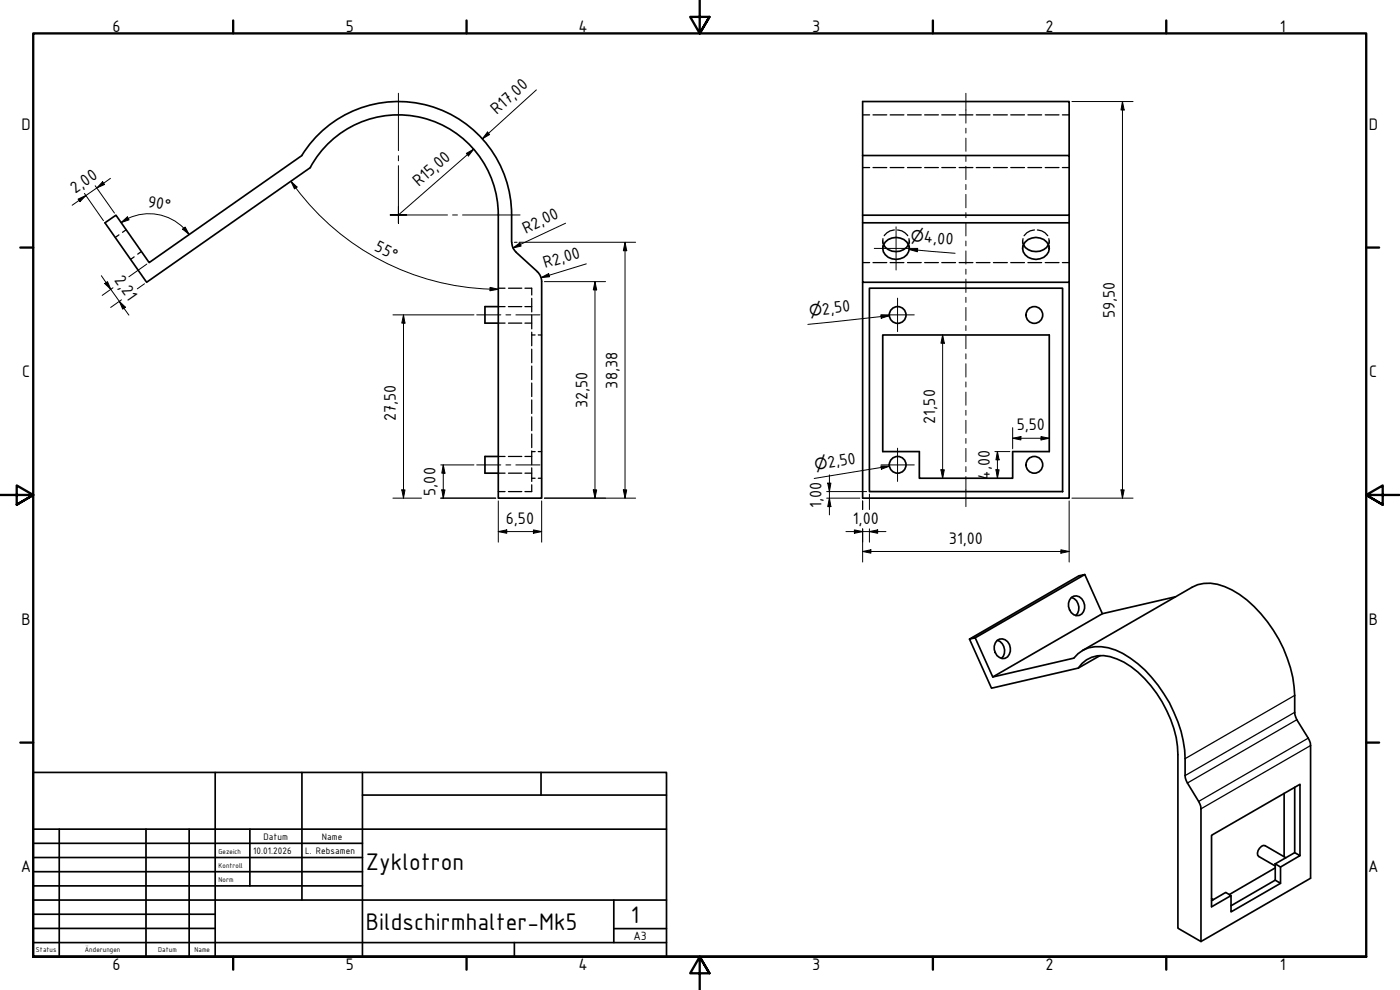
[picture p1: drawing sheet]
<svg xmlns="http://www.w3.org/2000/svg" width="420mm" height="297mm" viewBox="0 0 420 297" stroke-linecap="round" stroke-linejoin="round" font-family="sans-serif">
<!-- layer: Verdeckt (ISO) -->
<g fill="none" stroke="#000" stroke-width=".38">
<path d="M258.9 34.5h2.1M262 34.5h4.1M267.1 34.5h4.2M272.4 34.5h4.1M277.5 34.5h4.1M282.6 34.5h4.2M287.8 34.5h4.2M293 34.5h4.1M298.1 34.5h4.2M303.3 34.5h4.2M308.5 34.5h4.1M313.7 34.5h4.1"/>
<path d="M318.8 34.5h2.1M258.9 50.3h2.1M262 50.3h4.1M267.1 50.3h4.2M272.4 50.3h4.1M277.5 50.3h4.1M282.6 50.3h4.2M287.8 50.3h4.2M293 50.3h4.1M298.1 50.3h4.2M303.3 50.3h4.2M308.5 50.3h4.1"/>
<path d="M313.7 50.3h4.1M318.8 50.3h2.1M35.7 70.5l-1.1 .7M37.8 68.9l-1 .8M40.3 77.1l-1.1 .7M42.4 75.5l-1.1 .7M258.9 78.8h2.1M262 78.8h4.1M264.9 72.2v.8M264.9 73.8v.7M265 71.6l-.1 .8 .3 1M267.1 78.8h4.2"/>
<path d="M268.4 69a3.7 3.7 0 0 0-3 1.7M269.4 69a3.7 3.7 0 0 1 3 1.7M272.4 78.8h4.1M272.8 71.6l-.1 1.8M272.9 72.2v.8M272.9 73.8v.7M277.5 78.8h4.1M282.6 78.8h4.2M287.8 78.8h4.2M293 78.8h4.1M298.1 78.8h4.2M303.3 78.8h4.2"/>
<path d="M306.9 72.2v.8M306.9 73.8v.7M307 71.6l-.1 .8 .2 1M308.5 78.8h4.1M310.5 69a3.9 3.9 0 0 0-3.2 1.7M311.3 69a3.9 3.9 0 0 1 3.2 1.7M313.7 78.8h4.1M314.8 71.6l.1 .8-.3 1M314.9 72.2v.8M314.9 73.8v.7M318.8 78.8h2.1M149.5 86.5h2.1"/>
<path d="M149.5 97h2.1M149.5 92h2.1M152.6 86.5h4M152.6 97h4M152.6 92h4M157.5 86.5h2.1v2M157.5 97h2.1M157.5 92h2.1M159.6 89.5v4.1M159.6 94.6v4.1M159.6 99.7v4M159.6 104.8v4"/>
<path d="M159.6 109.8v4.1M159.6 114.9v4.1M159.6 100.5h1M161.5 100.5h1.1M149.5 137h2.1M152.6 137h4M157.5 137h2.1M159.6 120v4.1M159.6 125.1v4.1M159.6 130.2v4.1M159.6 135.3v4.1M159.6 135.5h1"/>
<path d="M161.5 135.5h1.1M149.5 147.5h2.1M149.5 142h2.1M152.6 147.5h4M152.6 142h4M157.5 142h2.1M159.6 145.5v2h-2.1M159.6 140.4v4M159.6 143.5h1M161.5 143.5h1.1"/>
</g>
<!-- layer: Sichtbar (ISO) -->
<g fill="none" stroke="#000" stroke-width=".51">
<path d="M90.6 46.7a34 34 0 0 1 38.2-15 34 34 0 0 1 24.7 32.8M90.6 46.7l-45.8 32.1-10-14.2-3.3 2.3 12.5 17.8 49.2-34.4M93.1 50.3a30 30 0 0 1 33.7-14.9 30 30 0 0 1 22.7 29.1M258.9 46.7h62v17.9M320.9 46.7v-16.2h-62v34.1M149.5 64.5v85h13.1v-65l-.4-1.6-.9-1.4M153.5 64.5v8.2M153.6 72.7l.3 1.6 1 1.4M154.9 75.7l6.4 5.8M258.9 64.6h62v2.3h-62zM258.9 66.9v17.8h62v-17.8M265.2 73.4a4.4 4.4 0 0 0 7.5 0"/>
<path d="M265.7 72.6a4.2 4.2 0 0 1 4.2-1.2 4.2 4.2 0 0 1 3 3.1 4.1 4.1 0 0 1-4 3.3 4.1 4.1 0 0 1-4-3.3l.2-1zM307.1 73.4a4.4 4.4 0 0 0 7.5 0M307.7 72.6a4.4 4.4 0 0 1 7 .9 3.5 3.5 0 0 1-3.8 4.3 3.5 3.5 0 0 1-3.8-4.3zM149.5 92h-4v5h4M258.9 84.7v64.8h62v-64.8M260.9 86.5h58v61h-58zM264.9 100.5h50v35h-11v8h-28v-8h-11zM149.5 137h-4v5h4M321.5 179.3a2.56 2.56 0 0 1 2.7-.1 2.56 2.56 0 0 1 1.3 2.3 2.34 2.34 0 0 1-1 2.8 2.34 2.34 0 0 1-3-.5 3.4 3.4 0 0 1 0-4.5zM321.6 179.2a3.3 3.3 0 0 1 1.2 5.5M325.6 172.4l5.2 11.7M352.8 179.1l-22 5-32.9 19-5.2-11.7"/>
<path d="M291 191.8l32.8-19 1.8-.4-32.9 19zM291 191.8l6.6 14.7 26-6 6.5-3.8M299.2 192.2a2.56 2.56 0 0 1 2.7-.1 2.56 2.56 0 0 1 1.3 2.3 2.34 2.34 0 0 1-1 2.8 2.34 2.34 0 0 1-3-.5 3.4 3.4 0 0 1 0-4.5zM299.3 192.1a3.3 3.3 0 0 1 1.2 5.4M324.9 195.2l32.9-19a12.1 12.1 0 0 1 12 .8 39.8 39.8 0 0 1 17.5 23.4 44.7 44.7 0 0 1 1.3 14l.6 1.5 3.4 5.6 .7 1.4v40.6l-32.9 19M323.6 200.5a8.8 8.8 0 0 1 11.6-2.8 31.3 31.3 0 0 1 14.9 15.5 30.2 30.2 0 0 1 3.4 13.2v52.1l6.9 4v-40.6l-.7-1.4-3.3-5.6-.7-1.5a40.9 40.9 0 0 0-16.5-35.9 15.1 15.1 0 0 0-12.5-3.1l-1.6 .7-1.6 1-1.2 1.4-24.4 5.6M385.4 238v19M388.6 236.2v19.6M382.7 259.2l5.9-3.4 1.5 .9-5.8 3.4zM382.7 259.2v4.9l-13.3 7.7M385.9 257.4l-6.2-3.7a2.18 2.18 0 0 0-1.9 3.3l4.9 2.8M390.1 256.7v-21.4l-26.5 15.3v21.5l5.8-3.4-1.5-.9-4.3 2.4"/>
<path d="M363.6 269.6l.6 .3M382.7 260.4l-13.8 8M384.3 260.1v4.9l-1.6-.9M384.3 265l-14.9 8.6v-4.9"/>
<circle cx="269.4" cy="94.5" r="2.51"/>
<circle cx="310.4" cy="94.5" r="2.51"/>
<circle cx="269.4" cy="139.5" r="2.51"/>
<circle cx="310.4" cy="139.5" r="2.51"/>
</g>
<!-- layer: Sichtbar schmal (ISO) -->
<path d="M388.6 208.6l-32.9 19M388.6 213.7l-32.9 19M389.2 215.9l-32.8 19M392.6 221.5l-32.9 19M393.3 223.7l-32.9 19" fill="none" stroke="#000" stroke-width=".38"/>
<!-- layer: Rahmen (ISO) -->
<g fill="none" stroke="#000" stroke-width=".7">
<path d="M70 6.1v3.9M140 6.1v3.9M210 0v10l-2.9-4.9h5.8l-2.9 4.9 2.9-4.9M280 6.1v3.9M350 6.1v3.9M6.1 74.3h3.9M410 74.3h3.9M0 148.5h10l-5-2.8v5.7l5-2.9-5 2.9M420 148.5h-10l5-2.8v5.7l-5-2.9 5 2.9M6.1 222.8h3.9M410 222.8h3.9M10 287.1v-277.1h400v277.1h-400h400"/>
<path d="M70 287.1v3.8M140 287.1v3.8M212.9 292l-2.9-4.9 2.9 4.9h-5.8l2.9-4.9v9.9M280 287.1v3.8M350 287.1v3.8"/>
</g>
<!-- layer: Titel (ISO) -->
<g fill="none" stroke="#000" stroke-width=".51">
<path d="M10 231.8h190v55.3h-190zM64.6 231.8v55.3M90.6 231.8v38.3M108.8 238.6h91.2M108.8 231.8v55.3M162.4 231.8v6.8M10 253h98.8M10 257.3h98.8M10 248.8h190M17.8 248.8v38.3M43.8 248.8v38.3M56.8 248.8v38.3"/>
<path d="M75 248.8v17M10 261.5h98.8M10 265.8h98.8M10 270.1h190M10 274.3h54.6M10 278.6h54.6M184.2 278.6h15.8M184.2 270.1v12.7M10 282.8h190M154.4 282.8v4.3"/>
</g>
<!-- layer: Mittelpunktmarkierung (ISO) -->
<g fill="none" stroke="#000" stroke-width=".3">
<path d="M119.6 28v17.2M119.6 49.7v14.8v-2.5M119.6 46.7v1.5M117.1 64.5h2.5h-2.5M119.6 67v-2.5v2.5M122 64.5h-2.4h14.7M135.8 64.5h1.5M138.8 64.5h17.3M262.4 74.5h13M268.9 68.1v12.9M264.4 94.5h10M269.4 89.5v10"/>
<path d="M264.4 139.5h10M269.4 134.5v9.9"/>
</g>
<!-- layer: Mittellinie (ISO) -->
<g fill="none" stroke="#000" stroke-width=".3">
<path d="M289.9 28v8.9M289.9 38.5v1.4M289.9 41.5v3.9M289.9 46.9v1.5M289.9 49.9v4M289.9 55.4v1.5M289.9 58.3v4M289.9 63.8v1.5M289.9 66.9v3.9M289.9 72.3v1.5M289.9 75.3v3.9M143.1 94.5h7.2"/>
<path d="M151.8 94.5h1.5M154.8 94.5h7.3M289.9 80.8v1.5M289.9 83.7v4M289.9 89.2v1.5M289.9 92.3v3.9M289.9 97.7v1.5M289.9 100.7v3.9M289.9 106.2v1.5M289.9 109.1v4M289.9 114.6v1.5M289.9 117.7v3.9"/>
<path d="M143.1 139.5h7.2M151.8 139.5h1.5M154.8 139.5h7.3M289.9 123.1v1.5M289.9 126.1v3.9M289.9 131.6v1.4M289.9 134.5v4M289.9 140v1.5M289.9 143v9"/>
</g>
<g fill="none" stroke="#000" stroke-width=".3">
<path d="M146.3 39.6l.6 .8-2.1 1.2zM161 27l-16.2 14.6M321.7 30.5h18.3M336.9 30.5l.5 2.5h-1zM336.9 30.5v119M23.4 59.7l2.4-1-1.8 1.8zM25.3 58l5.8 8.2M28.6 55.7l5.8 8.2M30.8 54.5l.6 .9-2.3 1zM33.1 53.5l-11.4 8.1M87.3 54.4l1.9 1.7-.8 .6zM87.3 54.4l1.5 2"/>
<path d="M88.8 56.4a76 76 0 0 0 60.7 30.4M140 46l2.2-1.2-1.6 2zM142.2 44.8l-22.6 19.7M36.3 66.8l1.9-1.7 .5 .9zM36.3 66.8a14.7 14.7 0 0 1 18.9 1.7M44.1 79.2l-5.4 3.8M54.8 68.8l.8-.7 1.2 2.2zM55.2 68.4l1.6 1.9M153.9 74.4l2.1-1.5 .4 .9zM154.4 72.7h.8M155.8 72.7h35M169.7 67l-15.8 7.4"/>
<path d="M176 79.2l-13.6 4.1M187.6 72.7l.5 2.5h-1zM187.6 72.7v76.8M272.9 74.9l2.5-.3-.1 1zM272.9 74.9l13.7 1.1M30.4 82.7l8.3 11.8M31.4 85.1l.9-.6 1 2.4zM33.9 86.3l-3.2 2.3M35.8 90.4l1.9 1.8-.9 .6zM36.4 90l-3.2 2.3M43.4 85.1l-2.2 1.6M117.9 94.5h24.3"/>
<path d="M121.1 94.5l.4 2.5h-.9zM121.1 94.5v55M147.1 86.2l2.4 .6-2.4 .4zM162.4 83.3l2.3-1.2 .2 .9zM163.4 84.5h18.3M178.6 84.5l.5 2.5h-1zM178.6 84.5v65M264.4 94.5l2.5 .2-2.4 .8zM266.9 94.7l-24.5 2.6M282.9 100.5l.5 2.5h-1zM282.9 100.5v43M132.3 139.5h9.9"/>
<path d="M133 139.5l.5 2.5h-.9zM133 139.5v10M264.4 139.8l2.6 .1-2.5 .9zM267 139.9l-22.7 3.7M298.6 135.5h4.5M299.3 135.5l.5 2.5h-.9zM299.3 135.5v8M303.9 131.5l2.5-.5v1zM303.9 131.5h11M303.9 128.3v6.4M312.4 131l2.5 .5-2.5 .5zM117.9 149.5h8.6"/>
<path d="M120.6 147h.9l-.4 2.5zM132.3 149.5h16.5M132.6 147h.9l-.5 2.5zM149.5 159.5l2.6-.5v1zM149.5 159.5h13.1M149.5 150.3v12.4M160.1 159l2.5 .5-2.5 .5zM162.6 150.3v12.4M163.4 149.5h27.4M178.1 147h1l-.5 2.5zM187.1 147h1l-.5 2.5zM248.1 149.5h10"/>
<path d="M248.1 147.5h12M248.4 145h1l-.5 2.5zM248.9 149.5l.5 2.5h-1zM248.9 142.5v12M253.9 159.5h12M256.4 159l2.5 .5-2.5 .5zM258.9 150.3v2.6M258.9 158.7v9.9M260.9 159.5l2.5-.5v1zM260.9 148.3v4.6M260.9 158.7v4M282.4 141h1l-.5 2.5z"/>
<path d="M298.9 141h.9l-.5 2.5zM320.9 150.3v18.3M321.7 149.5h18.3M336.4 147h1l-.5 2.5zM258.9 165.5l2.5-.5v1zM258.9 165.5h62M318.4 165l2.5 .5-2.5 .5z"/>
</g>
<g fill="#000">
<path d="M146.3 39.6l.6 .8-2.1 1.2zM336.9 30.5l.5 2.5h-1zM30.8 54.5l.6 .9-2.3 1zM87.3 54.4l1.9 1.7-.8 .6zM140 46l2.2-1.2-1.6 2zM23.4 59.7l2.4-1-1.8 1.8zM36.3 66.8l1.9-1.7 .5 .9zM54.8 68.8l.8-.7 1.2 2.2zM153.9 74.4l2.1-1.5 .4 .9zM187.6 72.7l.5 2.5h-1zM272.9 74.9l2.5-.3-.1 1zM31.4 85.1l.9-.6 1 2.4z"/>
<path d="M35.8 90.4l1.9 1.8-.9 .6zM121.1 94.5l.4 2.5h-.9zM147.1 86.2l2.4 .6-2.4 .4zM162.4 83.3l2.3-1.2 .2 .9zM178.6 84.5l.5 2.5h-1zM264.4 94.5l2.5 .2-2.4 .8zM282.9 100.5l.5 2.5h-1zM299.3 135.5l.5 2.5h-.9zM303.9 131.5l2.5-.5v1zM312.4 131l2.5 .5-2.5 .5zM120.6 147h.9l-.4 2.5zM132.6 147h.9l-.5 2.5z"/>
<path d="M133 139.5l.5 2.5h-.9zM149.5 159.5l2.6-.5v1zM178.1 147h1l-.5 2.5zM187.1 147h1l-.5 2.5zM248.4 145h1l-.5 2.5zM248.9 149.5l.5 2.5h-1zM260.9 159.5l2.5-.5v1zM264.4 139.8l2.6 .1-2.5 .9zM282.4 141h1l-.5 2.5zM298.9 141h.9l-.5 2.5zM336.4 147h1l-.5 2.5zM160.1 159l2.5 .5-2.5 .5z"/>
<path d="M256.4 159l2.5 .5-2.5 .5zM258.9 165.5l2.5-.5v1zM318.4 165l2.5 .5-2.5 .5z"/>
</g>
<g font-size="7.7">
<text x="109.8" y="261.2">Zyklotron</text>
<text x="109.8" y="278.9">Bildschirmhalter-Mk5</text>
<text x="189.4" y="276.8">1</text>
</g>
<g font-size="5.4">
<text x="33.8" y="9.6">6</text>
<text x="103.8" y="9.6">5</text>
<text x="173.6" y="9.6">4</text>
<text x="243.8" y="9.6">3</text>
<text x="313.8" y="9.6">2</text>
<text x="384.1" y="9.6">1</text>
<text x="149.1" y="34.6" transform="rotate(-42 149.1 34.6)">R17,00</text>
<text x="6.5" y="38.9">D</text>
<text x="410.8" y="38.9">D</text>
<text x="22.6" y="58.1" transform="rotate(-35 22.6 58.1)">2,00</text>
<text x="125.7" y="56.1" transform="rotate(-41 125.7 56.1)">R15,00</text>
<text x="44.1" y="62.2" transform="rotate(10 44.1 62.2)">90°</text>
<text x="157.8" y="70.1" transform="rotate(-25 157.8 70.1)">R2,00</text>
<text x="112.1" y="75" transform="rotate(28 112.1 75)">55°</text>
<text x="277.2" y="72.8" transform="rotate(5 277.2 72.8)">4,00</text>
<text x="163.6" y="80.5" transform="rotate(-17 163.6 80.5)">R2,00</text>
<text x="34.2" y="84.1" transform="rotate(55 34.2 84.1)">2,21</text>
<text x="246.9" y="94.4" transform="rotate(-6 246.9 94.4)">2,50</text>
<text x="334.6" y="95.5" transform="rotate(-90 334.6 95.5)">59,50</text>
<text x="6.6" y="113.1">C</text>
<text x="410.9" y="113.1">C</text>
<text x="185.3" y="116.6" transform="rotate(-90 185.3 116.6)">38,38</text>
<text x="176.3" y="122.5" transform="rotate(-90 176.3 122.5)">32,50</text>
<text x="118.7" y="126.4" transform="rotate(-90 118.7 126.4)">27,50</text>
<text x="280.6" y="127.1" transform="rotate(-90 280.6 127.1)">21,50</text>
<text x="305.1" y="129.1">5,50</text>
<text x="248.6" y="140.3" transform="rotate(-9 248.6 140.3)">2,50</text>
<text x="297.1" y="143.9" transform="rotate(-90 297.1 143.9)">4,00</text>
<text x="130.7" y="148.8" transform="rotate(-90 130.7 148.8)">5,00</text>
<text x="246.6" y="152.4" transform="rotate(-90 246.6 152.4)">1,00</text>
<text x="151.8" y="157.1">6,50</text>
<text x="256" y="157.1">1,00</text>
<text x="284.7" y="163.2">31,00</text>
<text x="6.5" y="187.4">B</text>
<text x="410.8" y="187.4">B</text>
<text x="6.3" y="261.7">A</text>
<text x="410.6" y="261.7">A</text>
<text x="33.8" y="290.9">6</text>
<text x="103.8" y="290.9">5</text>
<text x="173.6" y="290.9">4</text>
<text x="243.8" y="290.9">3</text>
<text x="313.8" y="290.9">2</text>
<text x="384.1" y="290.9">1</text>
</g>
<g font-size="4.6">
<text x="273.2" y="72.4" transform="rotate(5 273.2 72.4)">⌀</text>
<text x="243" y="94.8" transform="rotate(-6 243 94.8)">⌀</text>
<text x="244.7" y="141" transform="rotate(-9 244.7 141)">⌀</text>
</g>
<text font-size="3.9" x="190.1" y="282">A3</text>
<g font-size="3">
<text x="76" y="256.3">10.01.2026</text>
<text x="79.1" y="252">Datum</text>
<text x="91.6" y="256.3">L. Rebsamen</text>
<text x="96.6" y="252">Name</text>
</g>
<g font-size="2.3">
<text x="65.6" y="256.3">Gezeich</text>
<text x="65.6" y="260.5">Kontroll</text>
<text x="65.6" y="264.8">Norm</text>
<text x="10.8" y="285.7">Status</text>
<text x="25.5" y="285.7">Änderungen</text>
<text x="47.5" y="285.7">Datum</text>
<text x="58.4" y="285.7">Name</text>
</g>
</svg>
